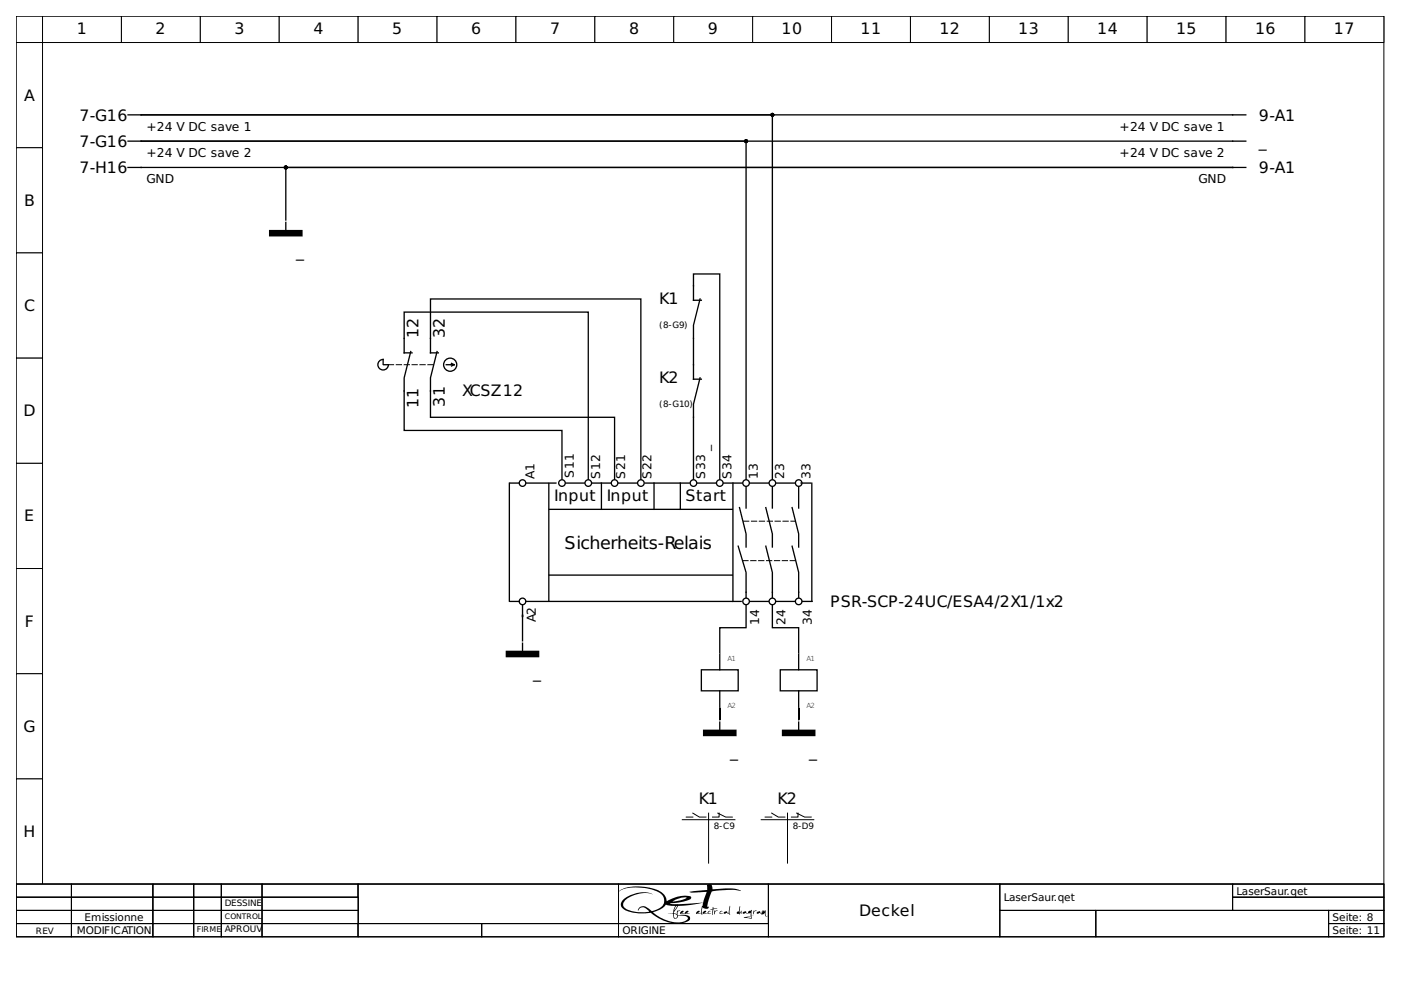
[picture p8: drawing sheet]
<svg xmlns="http://www.w3.org/2000/svg" width="297mm" height="210mm" viewBox="0 0 297 210" stroke-linecap="round" stroke-linejoin="round" font-family="sans-serif">
<path d="M3.4 3.4h290v184.1h-290z" fill="none" stroke="#000" stroke-width=".21"/>
<g fill="#fff" stroke="#000" stroke-width=".21">
<path d="M3.4 3.4h5.6v5.6h-5.6z"/>
<path d="M9 3.4h16.7v5.6h-16.7z"/>
<path d="M25.7 3.4h16.8v5.6h-16.8z"/>
<path d="M42.5 3.4h16.7v5.6h-16.7z"/>
<path d="M59.2 3.4h16.7v5.6h-16.7z"/>
<path d="M75.9 3.4h16.8v5.6h-16.8z"/>
<path d="M92.7 3.4h16.7v5.6h-16.7z"/>
<path d="M109.4 3.4h16.7v5.6h-16.7z"/>
<path d="M126.1 3.4h16.7v5.6h-16.7z"/>
<path d="M142.8 3.4h16.8v5.6h-16.8z"/>
<path d="M159.6 3.4h16.7v5.6h-16.7z"/>
<path d="M176.3 3.4h16.7v5.6h-16.7z"/>
<path d="M193 3.4h16.8v5.6h-16.8z"/>
<path d="M209.8 3.4h16.7v5.6h-16.7z"/>
<path d="M226.5 3.4h16.7v5.6h-16.7z"/>
<path d="M243.2 3.4h16.8v5.6h-16.8z"/>
<path d="M260 3.4h16.7v5.6h-16.7z"/>
<path d="M276.7 3.4h16.7v5.6h-16.7z"/>
<path d="M3.4 9h5.6v22.3h-5.6z"/>
<path d="M3.4 31.3h5.6v22.3h-5.6z"/>
<path d="M3.4 53.6h5.6v22.3h-5.6z"/>
<path d="M3.4 75.9h5.6v22.3h-5.6z"/>
<path d="M3.4 98.2h5.6v22.3h-5.6z"/>
<path d="M3.4 120.5h5.6v22.3h-5.6z"/>
<path d="M3.4 142.8h5.6v22.4h-5.6z"/>
<path d="M3.4 165.2h5.6v22.3h-5.6z"/>
<path d="M3.4 187.5h290v11.1h-290z"/>
<path d="M3.4 187.5h11.7v2.7h-11.7z"/>
</g>
<path d="M3.4 187.5h11.7v2.7h-11.7z" fill="none" stroke="#000" stroke-width=".21"/>
<path d="M15.1 187.5h17.3v2.7h-17.3z" fill="#fff" stroke="#000" stroke-width=".21"/>
<path d="M15.1 187.5h17.3v2.7h-17.3z" fill="none" stroke="#000" stroke-width=".21"/>
<path d="M32.4 187.5h8.7v2.7h-8.7z" fill="#fff" stroke="#000" stroke-width=".21"/>
<path d="M32.4 187.5h8.7v2.7h-8.7z" fill="none" stroke="#000" stroke-width=".21"/>
<path d="M41.1 187.5h5.8v2.7h-5.8z" fill="#fff" stroke="#000" stroke-width=".21"/>
<path d="M41.1 187.5h5.8v2.7h-5.8z" fill="none" stroke="#000" stroke-width=".21"/>
<path d="M46.9 187.5h8.7v2.7h-8.7z" fill="#fff" stroke="#000" stroke-width=".21"/>
<path d="M46.9 187.5h8.7v2.7h-8.7z" fill="none" stroke="#000" stroke-width=".21"/>
<path d="M55.6 187.5h20.3v2.7h-20.3z" fill="#fff" stroke="#000" stroke-width=".21"/>
<path d="M55.6 187.5h20.3v2.7h-20.3z" fill="none" stroke="#000" stroke-width=".21"/>
<path d="M75.9 187.5h55.2v8.3h-55.2z" fill="#fff" stroke="#000" stroke-width=".21"/>
<path d="M75.9 187.5h55.2v8.3h-55.2z" fill="none" stroke="#000" stroke-width=".21"/>
<path d="M131.1 187.5h31.8v8.3h-31.8z" fill="#fff" stroke="#000" stroke-width=".21"/>
<g fill="#000">
<path d="M144.4 193.2l.5-.1v.1l-.6 .4a.72 .72 0 0 0 1-.3l.5-.2 .2 .1-.1 .2-.6 .2h1l-.8 .2-.3-.2-.9 .2-.1-.2zM149.1 193.3l.5-.2 .1 .1-.6 .4a.97 .97 0 0 0 1.2-.4h.4l-.3 .1-.2 .4 .6-.1a.67 .67 0 0 1-.8 0l-.9 .2-.2-.1zM150.6 192.8l.5-.1v-.4l.2 .3h.5l.2 .1a.7 .7 0 0 0-.7 .2 .7 .7 0 0 0-.2 .7l-.1 .4 .1-1.2zM151.5 193l.1 .2 .6-.1a.58 .58 0 0 0-.7 .8l-.1-.5zM152.7 193.2h.5a.37 .37 0 0 0-.5 .4h.7l-.8 .1zM154.7 192.1v1.3l.1 .2h-.1l.1 .3h-.1a1.03 1.03 0 0 0-1.2-.2v-.3l.6-.2 .1 .2 .2 .2zM156.9 192.1l-.1 1.4 .4-.4v.6l-.2-.3-.1 .5-.7-.2v-.1l.4-.4zM159.8 193.1h.6a.59 .59 0 0 0-.6 .8zM160.5 193.4l.6-.3 .1 .3 .2 .2 .2-.6 .1 .5 .2-.5 .1 .3 .3-.3a1.18 1.18 0 0 0 .3 1.2l.2-.1-.5 .2-.2-.8-.2 .3-.1-.1-.2 .3a.83 .83 0 0 0-1.1-.3z"/>
<path d="M144.4 193.2l-.2 .5 .3 .1 .7-.2 .3 .2 .8-.2h-1l.7-.4a.52 .52 0 0 0-.9 .4l-.8 .1 .6-.4-.1-.2zM144.4 193.2l.4-.1 .1 .2-.5 .4 .7-.1 .7-.5 .1 .1v.2l-.6 .2h1l-.8 .2-.3-.2a.66 .66 0 0 1-1 0z"/>
<path d="M149.1 193.3l-.2 .4 .2 .1 .9-.2 .4 .2 .4-.2-.6 .1 .2-.4h.3l-.1-.2-.3 .1-.3 .4h-.3h-.6l.5-.2v-.3zM149.1 193.3l.3-.2 .3 .1-.1 .2-.5 .2 .2 .1a.78 .78 0 0 0 1-.5l.4 .1a.29 .29 0 0 0-.4 0 .29 .29 0 0 0 0 .4l.5-.1-.4 .2-.4-.2-.9 .2-.2-.1z"/>
<path d="M131.2 189l1.7-.7 2.9-.1a8.9 8.9 0 0 1 4.2 1.2l.3 .3a1.91 1.91 0 0 1-1.2 3.2l-1 .2a1.89 1.89 0 0 0-2.6-.7l-.3 .5 .1 .2a1.04 1.04 0 0 1 .8-.7 1.04 1.04 0 0 1 1 .4l.5 .4v.1a8.1 8.1 0 0 1-5-.7l-.5-.7v-.3l.7-.9 .9-.6 2.3-.7h1.3l1.1 .2-1.4-.4a7.1 7.1 0 0 0-3.9 .9 1.81 1.81 0 0 0-1.3 2.2 5.9 5.9 0 0 0 4.3 1.4l1.9-.2 1.7 1.2a6.3 6.3 0 0 0 6.5 .4 .7 .7 0 0 0 0-.8 .7 .7 0 0 0-.7-.3l-1.7 .1-.2-.2 .1-.6 .5-.2-.1-.1-.5 .1-.1 .7-.7-.3 1-1.4 2.8-.3 2.5-.4-.5 2.2h-.9l.6-.2 .1-.2-.2-.1-.3 .1-.3 .4 .2 .2 .8-.2 .3 .3-.1-.4 .2-1.2 .1 .2 .5 .2 .6-.2v-.3l-.2 .1v-.5l.9-2.8 4.3-.3 1.9 .2-1.6-.5-4.4 .2-.2-1a.58 .58 0 0 0-.8-.1 .58 .58 0 0 0-.2 .8v.4l-3.8 .4 .7 .2 3-.2-.7 2.3-5.1 .3h-1.4l-.6-.2 2.3-.2 2.1-.7 .1-.5-.8-.2-2 .2-2.3 1-.1-.4a3.7 3.7 0 0 0-3.3-2.4 10.6 10.6 0 0 0-6.2 .3zM131.2 189a7.8 7.8 0 0 1 6.3-.8l2.2 .6a2.62 2.62 0 0 1 1.7 2.3l.7-.4a6.4 6.4 0 0 1 4.3-.6l.1 .4a8 8 0 0 1-4.1 1h-.4l.6 .2h1.4l5.1-.3 .7-2.3-3 .2-.7-.2 3.8-.4v-1l.2-.2a.84 .84 0 0 1 1 1.1l2.7-.2a6.1 6.1 0 0 1 3.2 .4l.1 .1-2.2-.2-3.8 .3a5.3 5.3 0 0 0-1.1 2.6v.7h.3l-.1 .2-.3 .2a.69 .69 0 0 1-.9-.4l-.2 1.2 .1 .4-.3-.3-.8 .2-.2-.2 .3-.4 .3-.1 .2 .1-.1 .2-.6 .2h.9l.5-2.2-2.5 .4-2.8 .3-.9 1.5 .6 .2 .1-.8 .6 .1-.4 .1a.61 .61 0 0 0 0 .9l1-.1 .9 .1 .5 .2 .1 .4a1.37 1.37 0 0 1-1.4 1l-1.4 .1-1-.1a15.6 15.6 0 0 1-4.7-2.2l-2.7 .1-1.5-.2-1.2-.5a1.21 1.21 0 0 1-.8-1.2 3.8 3.8 0 0 1 3-2.2l2.2-.3 .9 .1 .7 .3a5.9 5.9 0 0 0-6.1 1.6 1.08 1.08 0 0 0 .8 1.7l2.4 .5 2.2-.1-.8-.7-.6-.2-.6 .2-.5 .4a1.11 1.11 0 0 1 1.4-.9l1.6 1.1 2-.9a1.41 1.41 0 0 0 .6-1.2 2.19 2.19 0 0 0-1.9-2.3l-1.9-.5a8 8 0 0 0-5.9 .8zM142.6 191.1l1.5-.7 1-.1h.5a6.5 6.5 0 0 1-2.9 .8zM142.6 191.1l1.8-.2 1.2-.6h-.5l-1 .1zM138.5 193.4a5.3 5.3 0 0 0 2.6-1.5l.1-.1 2 .3-.5 1.5-1.1 .2 1.1-.1a.96 .96 0 0 0 .5 1.1l.5-.5a1.17 1.17 0 0 1 1.4-.1 .66 .66 0 0 1 .7 .6l-.3 .4-.7 .3a7.5 7.5 0 0 1-6-1.8zM138.4 193.4a8.7 8.7 0 0 0 3.9 2 3.5 3.5 0 0 0 3.5-.6 1.11 1.11 0 0 0-1.3-.7l-.7 .1-.4 .5h-.5l-.2-1-1.1 .1 1.1-.2 .5-1.5-2-.3a3.4 3.4 0 0 1-2.5 1.5zM143.4 192.1h.2l-.6 1zM143.3 192.1l-.3 1 .6-1zM142.9 193.7l.6 .3 .1 .3a.37 .37 0 0 1-.2 .3 .37 .37 0 0 1-.4-.1zM142.9 193.7a.73 .73 0 0 0 .4 1l.3-.3v-.3z"/>
<path d="M131.2 189h.1a9.2 9.2 0 0 1 6.1-.6 4.4 4.4 0 0 1 3.3 1.9 1.98 1.98 0 0 1-1.6 2.6l-1 .2a2.07 2.07 0 0 0-2.3-.8l-.4 .4-.2 .3a1.2 1.2 0 0 1 1.1-.7 1.2 1.2 0 0 1 1.1 .7l.2 .3a8.1 8.1 0 0 1-5-.7 1.14 1.14 0 0 1 .2-1.9 6.4 6.4 0 0 1 5.6-1.1 5.8 5.8 0 0 0-6.7 1.7 1.62 1.62 0 0 0 1.5 1.9 14.9 14.9 0 0 0 4.9 .4 7.4 7.4 0 0 0 7.9 1.7 .68 .68 0 0 0 .3-.9 .68 .68 0 0 0-.8-.4l-1.7 .1a.59 .59 0 0 1-.1-.6 .59 .59 0 0 1 .5-.4h-.6l-.1 .7-.7-.3 1-1.4 2.8-.3 2.5-.4-.1 .6a1.28 1.28 0 0 0-.4 1.2v.4h-.9l.7-.4h-.5l-.3 .5 1-.1 .2 .3h.2a1.53 1.53 0 0 1 0-1.6 .79 .79 0 0 0 1.3 .1v-.2l-.3 .1v-.3l.7-2.6a.51 .51 0 0 1 .7-.5 16.1 16.1 0 0 1 5.7 0 5.3 5.3 0 0 0-3.3-.5l-2.7 .2-.1-.5a.59 .59 0 0 0-.7-.7 .59 .59 0 0 0-.4 .9v.4l-3.8 .4 .7 .2 3-.2-.7 2.3-5.1 .3h-1.4l-.6-.2 1.9-.1a4.9 4.9 0 0 0 2.6-.9v-.4a6.5 6.5 0 0 0-5.1 1 3 3 0 0 0-2.8-2.7 10.9 10.9 0 0 0-6.8 .2zM142.6 191.1a4.1 4.1 0 0 1 3-.8 6.2 6.2 0 0 1-3 .8zM138.4 193.4a5.8 5.8 0 0 0 2.9-1.6l1.9 .3-.5 1.5-1.1 .2 1.1-.1v.5a.58 .58 0 0 0 .5 .6l.5-.5a1.88 1.88 0 0 1 2.1 .3 1.33 1.33 0 0 1-1.5 .9 8.2 8.2 0 0 1-5.9-2.1zM143.3 192.1h.2l-.5 1zM142.9 193.7a.59 .59 0 0 1 .7 .7l-.5 .3-.2-.4z"/>
<path d="M150.6 192.8h.5l-.1 1 .1 .2 .2-1.2 .8-.1-.3-.1h-.5l-.1-.3-.1 .4zM150.6 192.8l.5-.1 .1-.4 .1 .3h.5l.3 .1a.73 .73 0 0 0-.8 .2 .73 .73 0 0 0-.2 .7l-.1 .4 .1-1.2z"/>
<path d="M151.5 193v.9l.1-.6 .6-.2-.6 .1zM151.5 193l.1 .2 .6-.1a.61 .61 0 0 0-.7 .8z"/>
<path d="M152.7 193.2l-.1 .5 .8-.1h-.7l.1-.3 .4-.1zM152.7 193.2h.5l-.4 .1-.1 .3h.7l-.8 .1z"/>
<path d="M154.7 192.1l-.2 1.5-.3-.1-.1-.3-.5 .1-.1 .4 .5-.2 .8 .4-.1-.2 .1-.1-.1-.1zM154.7 192.1v1.4l.1 .1h-.1l.1 .3-.7-.4-.6 .2 .1-.4 .5-.1 .1 .3 .3 .1z"/>
<path d="M156.9 192.1l-.2 .8a.39 .39 0 0 1-.4 .5l-.1 .3 .7 .2 .1-.5 .2 .4v-.7l-.4 .4zM156.9 192.1l-.1 1.4 .4-.4v.7l-.2-.4-.1 .5-.7-.2 .1-.3a.39 .39 0 0 0 .4-.5z"/>
<path d="M157.6 193.3l-.1 .3 .1 .1 .5-.2 .3 .2 .8-.2v.7l-1.5 .3 1.6 .3v-.6l.5-.1-.5 .1v-1.3l-.2 .2-.3 .1-.2 .4-.4-.1-.1-.3zM157.6 193.3l.5-.1 .1 .3 .4 .1a.48 .48 0 0 1 .6-.5l.1-.2 .1 .1-.1 1.2 .5-.1-.5 .1v.6l-1.7-.3 1.6-.3v-.7l-.8 .2-.3-.2-.5 .2-.1-.1zM158.3 194.5l.9-.2v.4zM158.3 194.5l.9 .2v-.4z"/>
<path d="M157.5 193.4v.3h.2l.4-.2 .3 .2 .8-.2v.7l-1.6 .3 1.7 .3v-.6l.5-.1-.5 .1 .1-1.2-.1-.1-.1 .1a.62 .62 0 0 0-.7 .6l-.3-.1-.1-.3zM158.3 194.5l.9-.2v.4z"/>
<path d="M159.8 193v.9l.1-.6 .5-.2-.5 .1zM159.8 193l.1 .2 .5-.1v.1a.41 .41 0 0 0-.5 .4l-.1 .3z"/>
<path d="M160.5 193.4v.3l.5-.2 .5 .2v.3l.6-.4a.53 .53 0 0 0 .5 .7l.2-.2-.2 .1a1.06 1.06 0 0 1-.3-1.2l-.3 .3-.1-.3-.2 .5-.1-.5-.2 .6-.2-.1-.1-.4zM160.5 193.4l.6-.2 .1 .3 .2 .1 .2-.6 .1 .5 .2-.5 .1 .4 .3-.4v1.1l.2 .2 .3-.2-.5 .2-.2-.8-.2 .3-.1-.1-.3 .3v-.3l-.5-.2-.5 .2z"/>
</g>
<path d="M131.1 187.5h31.8v8.3h-31.8z" fill="none" stroke="#000" stroke-width=".21"/>
<path d="M162.9 187.5h49.1v11.1h-49.1z" fill="#fff" stroke="#000" stroke-width=".21"/>
<path d="M162.9 187.5h49.1v11.1h-49.1z" fill="none" stroke="#000" stroke-width=".21"/>
<path d="M212 187.5h49.3v5.5h-49.3z" fill="#fff" stroke="#000" stroke-width=".21"/>
<path d="M212 187.5h49.3v5.5h-49.3z" fill="none" stroke="#000" stroke-width=".21"/>
<path d="M261.3 187.5h32.1v2.7h-32.1z" fill="#fff" stroke="#000" stroke-width=".21"/>
<path d="M261.3 187.5h32.1v2.7h-32.1z" fill="none" stroke="#000" stroke-width=".21"/>
<path d="M3.4 190.2h11.7v2.8h-11.7z" fill="#fff" stroke="#000" stroke-width=".21"/>
<path d="M3.4 190.2h11.7v2.8h-11.7z" fill="none" stroke="#000" stroke-width=".21"/>
<path d="M15.1 190.2h17.3v2.8h-17.3z" fill="#fff" stroke="#000" stroke-width=".21"/>
<path d="M15.1 190.2h17.3v2.8h-17.3z" fill="none" stroke="#000" stroke-width=".21"/>
<path d="M32.4 190.2h8.7v2.8h-8.7z" fill="#fff" stroke="#000" stroke-width=".21"/>
<path d="M32.4 190.2h8.7v2.8h-8.7z" fill="none" stroke="#000" stroke-width=".21"/>
<path d="M41.1 190.2h5.8v2.8h-5.8z" fill="#fff" stroke="#000" stroke-width=".21"/>
<path d="M41.1 190.2h5.8v2.8h-5.8z" fill="none" stroke="#000" stroke-width=".21"/>
<path d="M46.9 190.2h8.7v2.8h-8.7z" fill="#fff" stroke="#000" stroke-width=".21"/>
<path d="M46.9 190.2h8.7v2.8h-8.7z" fill="none" stroke="#000" stroke-width=".21"/>
<path d="M55.6 190.2h20.3v2.8h-20.3z" fill="#fff" stroke="#000" stroke-width=".21"/>
<path d="M55.6 190.2h20.3v2.8h-20.3z" fill="none" stroke="#000" stroke-width=".21"/>
<path d="M261.3 190.2h32.1v2.8h-32.1z" fill="#fff" stroke="#000" stroke-width=".21"/>
<path d="M261.3 190.2h32.1v2.8h-32.1z" fill="none" stroke="#000" stroke-width=".21"/>
<path d="M3.4 193h11.7v2.8h-11.7z" fill="#fff" stroke="#000" stroke-width=".21"/>
<path d="M3.4 193h11.7v2.8h-11.7z" fill="none" stroke="#000" stroke-width=".21"/>
<path d="M15.1 193h17.3v2.8h-17.3z" fill="#fff" stroke="#000" stroke-width=".21"/>
<path d="M15.1 193h17.3v2.8h-17.3z" fill="none" stroke="#000" stroke-width=".21"/>
<path d="M32.4 193h8.7v2.8h-8.7z" fill="#fff" stroke="#000" stroke-width=".21"/>
<path d="M32.4 193h8.7v2.8h-8.7z" fill="none" stroke="#000" stroke-width=".21"/>
<path d="M41.1 193h5.8v2.8h-5.8z" fill="#fff" stroke="#000" stroke-width=".21"/>
<path d="M41.1 193h5.8v2.8h-5.8z" fill="none" stroke="#000" stroke-width=".21"/>
<path d="M46.9 193h8.7v2.8h-8.7z" fill="#fff" stroke="#000" stroke-width=".21"/>
<path d="M46.9 193h8.7v2.8h-8.7z" fill="none" stroke="#000" stroke-width=".21"/>
<path d="M55.6 193h20.3v2.8h-20.3z" fill="#fff" stroke="#000" stroke-width=".21"/>
<path d="M55.6 193h20.3v2.8h-20.3z" fill="none" stroke="#000" stroke-width=".21"/>
<path d="M212 193h20.3v5.6h-20.3z" fill="#fff" stroke="#000" stroke-width=".21"/>
<path d="M212 193h20.3v5.6h-20.3z" fill="none" stroke="#000" stroke-width=".21"/>
<path d="M232.3 193h49.4v5.6h-49.4z" fill="#fff" stroke="#000" stroke-width=".21"/>
<path d="M232.3 193h49.4v5.6h-49.4z" fill="none" stroke="#000" stroke-width=".21"/>
<path d="M281.7 193h11.7v2.8h-11.7z" fill="#fff" stroke="#000" stroke-width=".21"/>
<path d="M281.7 193h11.7v2.8h-11.7z" fill="none" stroke="#000" stroke-width=".21"/>
<path d="M3.4 195.8h11.7v2.8h-11.7z" fill="#fff" stroke="#000" stroke-width=".21"/>
<path d="M3.4 195.8h11.7v2.8h-11.7z" fill="none" stroke="#000" stroke-width=".21"/>
<path d="M15.1 195.8h17.3v2.8h-17.3z" fill="#fff" stroke="#000" stroke-width=".21"/>
<path d="M15.1 195.8h17.3v2.8h-17.3z" fill="none" stroke="#000" stroke-width=".21"/>
<path d="M32.4 195.8h8.7v2.8h-8.7z" fill="#fff" stroke="#000" stroke-width=".21"/>
<path d="M32.4 195.8h8.7v2.8h-8.7z" fill="none" stroke="#000" stroke-width=".21"/>
<path d="M41.1 195.8h5.8v2.8h-5.8z" fill="#fff" stroke="#000" stroke-width=".21"/>
<path d="M41.1 195.8h5.8v2.8h-5.8z" fill="none" stroke="#000" stroke-width=".21"/>
<path d="M46.9 195.8h8.7v2.8h-8.7z" fill="#fff" stroke="#000" stroke-width=".21"/>
<path d="M46.9 195.8h8.7v2.8h-8.7z" fill="none" stroke="#000" stroke-width=".21"/>
<path d="M55.6 195.8h20.3v2.8h-20.3z" fill="#fff" stroke="#000" stroke-width=".21"/>
<path d="M55.6 195.8h20.3v2.8h-20.3z" fill="none" stroke="#000" stroke-width=".21"/>
<path d="M75.9 195.8h26.2v2.8h-26.2z" fill="#fff" stroke="#000" stroke-width=".21"/>
<path d="M75.9 195.8h26.2v2.8h-26.2z" fill="none" stroke="#000" stroke-width=".21"/>
<path d="M102.1 195.8h29v2.8h-29z" fill="#fff" stroke="#000" stroke-width=".21"/>
<path d="M102.1 195.8h29v2.8h-29z" fill="none" stroke="#000" stroke-width=".21"/>
<path d="M131.1 195.8h31.8v2.8h-31.8z" fill="#fff" stroke="#000" stroke-width=".21"/>
<path d="M131.1 195.8h31.8v2.8h-31.8z" fill="none" stroke="#000" stroke-width=".21"/>
<path d="M281.7 195.8h11.7v2.8h-11.7z" fill="#fff" stroke="#000" stroke-width=".21"/>
<g fill="none" stroke="#000" stroke-width=".21">
<path d="M144.7 173.8h11.1M145.5 173.2h1.4M146.9 172.4l1.4 .8h1.4M150.2 172.4v10.6M152.2 172.4l1.7 .8h1.4M152.5 172.4v.8h-1.4M161.4 173.8h11.1M162.2 173.2h1.4M163.6 172.4l1.4 .8h1.4M167 172.4v10.6M168.9 172.4l1.7 .8h1.4M169.2 172.4v.8h-1.4"/>
<path d="M281.7 195.8h11.7v2.8h-11.7z"/>
</g>
<g fill="none" stroke="#000" stroke-width=".28">
<path d="M27.1 35.5h234.2M27.1 29.9h2.8M27.1 24.4h2.8M29.9 24.4h133.9v77.2M29.9 29.9h128.3v71.7M261.3 35.5h-200.7v11.2M261.3 35.5h2.8M264.1 24.4h-234.2M264.1 29.9h-234.2M60.6 47.2v2M80.3 76.7l.6-.4 .3-.1v1.1h1.1a1.12 1.12 0 0 1-1.4 1.1 1.12 1.12 0 0 1-.6-1.7zM87.1 74.5l-1.4 5.6v11.2h33.4v10.3"/>
<path d="M87.4 74.8h-1.7v-8.6h39v35.4M92.7 74.5l-1.4 5.6v8.4h39v13.1M92.9 74.8h-1.6v-11.4h44.6v38.2M94.6 77.3h1.7M95.7 77l.6 .3M96.3 77.3l-.6 .3M148.4 63.4l-1.4 5.6v11.4h1.7M148.7 63.7h-1.7v-5.6h5.6v43.5M148.4 80.1l-1.4 5.6v15.9M108 102.4v25.1M108.1 102.4h2M111.5 102.4h6.4"/>
<path d="M116.4 102.5v24.9M116.5 108h38.8M120 102.4h3.9M125.6 102.4h3.9M127.5 102.4v5.6M131.1 102.4h3.9M136.8 102.4h9.3M138.7 102.4v5.6M144.2 102.4v5.6M147.9 102.4h3.9M153.4 102.4h3.9M155.4 102.4v25.1"/>
<path d="M156.5 115.8l1.7 5.6v5.3M156.8 107.6l1.4 5.6v2.8M158.2 103.3v4.4M159 102.4h3.9M162.4 115.8l1.4 5.6v5.3M162.4 107.6l1.4 5.6v2.8M163.8 103.3v4.4M164.6 102.4h3.9M167.9 115.8l1.4 5.6v4.1M167.9 107.6l1.4 5.6v2.8M169.3 103.3v4.4M169.8 102.4h2.1"/>
<path d="M172.1 102.5v25M108.1 127.5h2M110.8 128.3v7.6M110.8 136.4v2.1M111.5 127.5h45.6M116.5 121.9h38.8M152.6 138.7v3.3M158.2 128.3v4.8h-5.6v5.3M159 127.5h3.9M163.8 128.3v4.8h5.5v5.3M164.6 127.5h3.9M169.3 125.6v1.1"/>
<path d="M169.3 138.7v3.3M170.1 127.5h2.1M148.7 142h7.8v4.5h-7.8zM152.6 150.1v2.5M152.6 146.5v3.3M152.6 153.1v2.1M165.4 142h7.8v4.5h-7.8zM169.3 150.1v2.5M169.3 146.5v3.3M169.3 153.1v2.1"/>
<circle cx="95.4" cy="77.3" r="1.39"/>
<circle cx="110.8" cy="102.4" r=".7"/>
<circle cx="119.1" cy="102.4" r=".7"/>
<circle cx="124.7" cy="102.4" r=".7"/>
<circle cx="130.3" cy="102.4" r=".7"/>
<circle cx="135.9" cy="102.4" r=".7"/>
<circle cx="147" cy="102.4" r=".7"/>
<circle cx="152.6" cy="102.4" r=".7"/>
<circle cx="158.2" cy="102.4" r=".7"/>
<circle cx="163.8" cy="102.4" r=".7"/>
<circle cx="169.3" cy="102.4" r=".7"/>
<circle cx="110.8" cy="127.5" r=".7"/>
<circle cx="158.2" cy="127.5" r=".7"/>
<circle cx="163.8" cy="127.5" r=".7"/>
<circle cx="169.3" cy="127.5" r=".7"/>
</g>
<g fill="#000" stroke="#000" stroke-width=".28">
<circle cx="60.6" cy="35.5" r=".28"/>
<circle cx="158.2" cy="29.9" r=".28"/>
<circle cx="163.8" cy="24.4" r=".28"/>
</g>
<path d="M82.3 77.3h9.5M157.5 118.9h11.1M157.6 110.5h10.9" fill="none" stroke="#000" stroke-width=".21" stroke-dasharray="1.1 .6"/>
<path d="M57.7 49.4h5.8M107.9 138.7h5.7M149.7 155.4h5.8M166.5 155.4h5.7" fill="none" stroke="#000" stroke-width="1.4"/>
<text font-size="3.7" x="119.7" y="116.5">Sicherheits-Relais</text>
<g font-size="3.3">
<text x="16.3" y="7.3">1</text>
<text x="33" y="7.3">2</text>
<text x="49.7" y="7.3">3</text>
<text x="66.5" y="7.3">4</text>
<text x="83.2" y="7.3">5</text>
<text x="99.9" y="7.3">6</text>
<text x="116.6" y="7.3">7</text>
<text x="133.4" y="7.3">8</text>
<text x="150.1" y="7.3">9</text>
<text x="165.7" y="7.3">10</text>
<text x="182.4" y="7.3">11</text>
<text x="199.2" y="7.3">12</text>
<text x="215.9" y="7.3">13</text>
<text x="232.6" y="7.3">14</text>
<text x="249.4" y="7.3">15</text>
<text x="266.1" y="7.3">16</text>
<text x="282.8" y="7.3">17</text>
<text x="5.1" y="21.3">A</text>
<text x="16.8" y="25.6">7-G16</text>
<text x="266.9" y="25.6">9-A1</text>
<text x="16.8" y="31.2">7-G16</text>
<text x="266.9" y="31.2">_</text>
<text x="16.8" y="36.8">7-H16</text>
<text x="266.9" y="36.8">9-A1</text>
<text x="5.1" y="43.6">B</text>
<text x="62.8" y="54.5">_</text>
<text x="5.1" y="66">C</text>
<text x="139.8" y="64.5">K1</text>
<text x="88.8" y="71.7" transform="rotate(-90 88.8 71.7)">12</text>
<text x="94.3" y="71.7" transform="rotate(-90 94.3 71.7)">32</text>
<text x="139.8" y="81.2">K2</text>
<text x="5" y="88.3">D</text>
<text x="88.8" y="86.5" transform="rotate(-90 88.8 86.5)">11</text>
<text x="94.3" y="86.2" transform="rotate(-90 94.3 86.2)">31</text>
<text x="98" y="84">XCSZ12</text>
<text x="117.5" y="106.3">Input</text>
<text x="128.6" y="106.3">Input</text>
<text x="145.4" y="106.3">Start</text>
<text x="5.1" y="110.6">E</text>
<text x="176" y="128.6">PSR-SCP-24UC/ESA4/2X1/1x2</text>
<text x="5.3" y="132.9">F</text>
<text x="113" y="143.7">_</text>
<text x="5" y="155.2">G</text>
<text x="154.8" y="160.4">_</text>
<text x="171.6" y="160.4">_</text>
<text x="148.1" y="170.5">K1</text>
<text x="164.9" y="170.5">K2</text>
<text x="5" y="177.5">H</text>
<text x="182.2" y="194.2">Deckel</text>
</g>
<g font-size="2.6">
<text x="31" y="27.7">+24 V DC save 1</text>
<text x="237.4" y="27.7">+24 V DC save 1</text>
<text x="31" y="33.3">+24 V DC save 2</text>
<text x="237.4" y="33.3">+24 V DC save 2</text>
<text x="31" y="38.8">GND</text>
<text x="254.1" y="38.8">GND</text>
<text x="150.4" y="95.7" transform="rotate(-90 150.4 95.7)">_</text>
<text x="113.3" y="101.6" transform="rotate(-90 113.3 101.6)">A1</text>
<text x="121.7" y="101.3" transform="rotate(-90 121.7 101.3)">S11</text>
<text x="127.2" y="101.6" transform="rotate(-90 127.2 101.6)">S12</text>
<text x="132.5" y="101.6" transform="rotate(-90 132.5 101.6)">S21</text>
<text x="138.1" y="101.6" transform="rotate(-90 138.1 101.6)">S22</text>
<text x="149.5" y="101.6" transform="rotate(-90 149.5 101.6)">S33</text>
<text x="155.1" y="101.6" transform="rotate(-90 155.1 101.6)">S34</text>
<text x="160.7" y="101.6" transform="rotate(-90 160.7 101.6)">13</text>
<text x="166.3" y="101.6" transform="rotate(-90 166.3 101.6)">23</text>
<text x="171.8" y="101.6" transform="rotate(-90 171.8 101.6)">33</text>
<text x="113.6" y="132" transform="rotate(-90 113.6 132)">A2</text>
<text x="161" y="132.5" transform="rotate(-90 161 132.5)">14</text>
<text x="166.5" y="132.5" transform="rotate(-90 166.5 132.5)">24</text>
<text x="172.1" y="132.5" transform="rotate(-90 172.1 132.5)">34</text>
</g>
<g font-size="2.2">
<text x="212.8" y="191">LaserSaur.qet</text>
<text x="262.2" y="189.7">LaserSaur.qet</text>
<text x="17.9" y="195.2">Emissionne</text>
<text x="282.5" y="195.2">Seite: 8</text>
<text x="16.3" y="198">MODIFICATION</text>
<text x="132" y="198">ORIGINE</text>
<text x="282.5" y="198">Seite: 11</text>
</g>
<g font-size="1.9">
<text x="139.8" y="69.5">(8-G9)</text>
<text x="139.8" y="86.2">(8-G10)</text>
<text x="151.4" y="175.7">8-C9</text>
<text x="168.1" y="175.7">8-D9</text>
<text x="47.6" y="192.1">DESSINE</text>
<text x="47.7" y="197.7">APROUV</text>
<text x="7.6" y="198">REV</text>
</g>
<text font-size="1.7" x="41.7" y="197.6">FIRME</text>
<text font-size="1.6" x="47.6" y="194.8">CONTROL</text>
<g font-size="1.5">
<text x="154.3" y="140.2">A1</text>
<text x="171" y="140.2">A1</text>
<text x="154.3" y="150.2">A2</text>
<text x="171" y="150.2">A2</text>
</g>
</svg>
